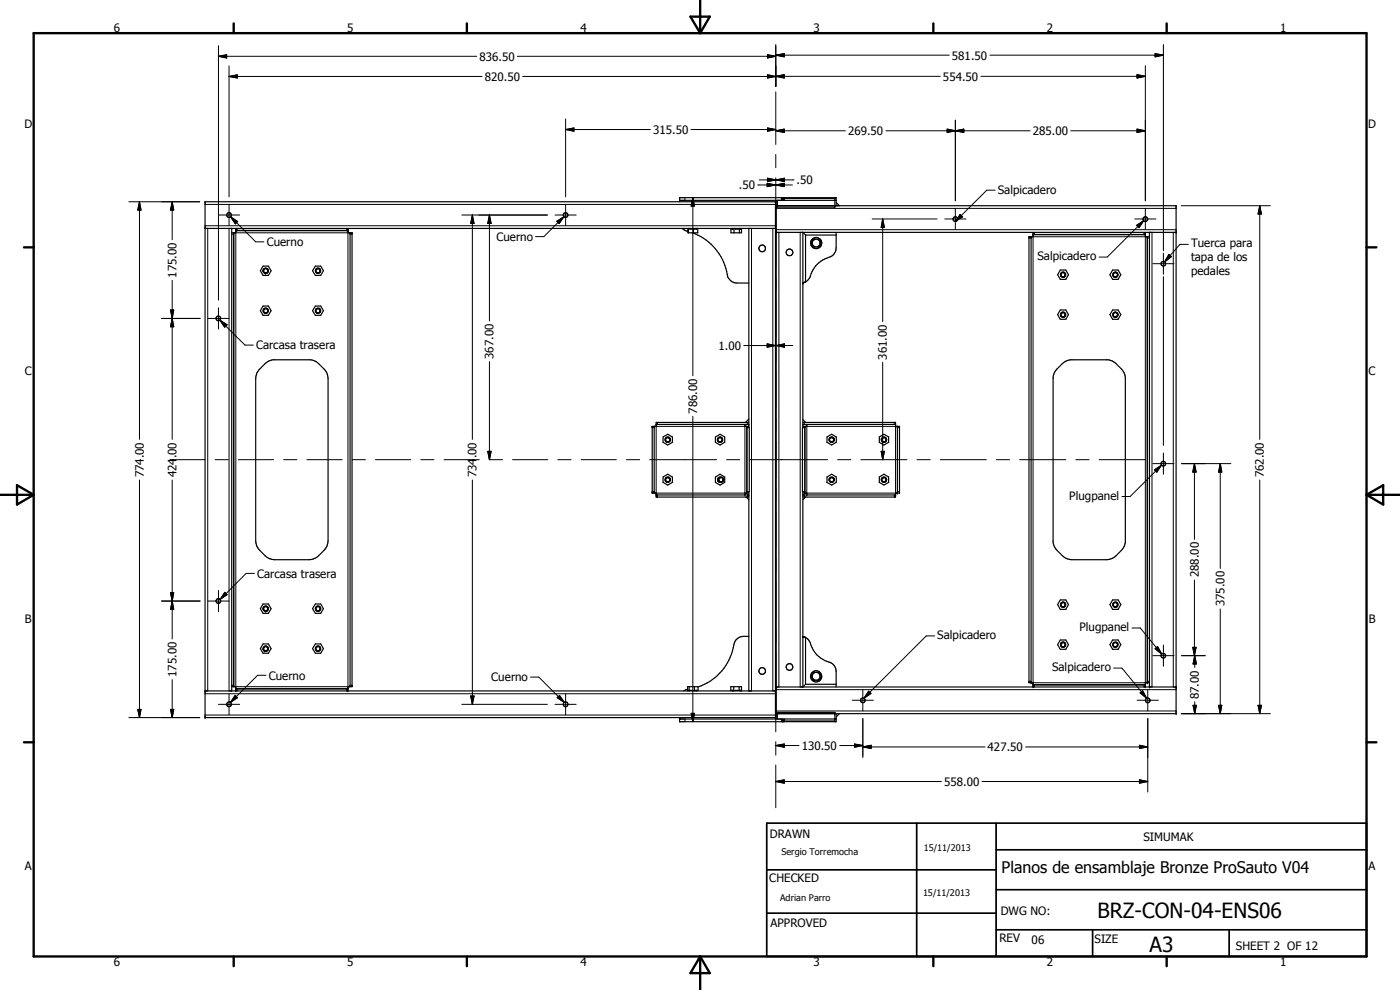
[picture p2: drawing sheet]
<svg xmlns="http://www.w3.org/2000/svg" width="420mm" height="297mm" viewBox="0 0 420 297" stroke-linecap="round" stroke-linejoin="round" font-family="sans-serif">
<g fill="none" stroke="#000" stroke-width=".35">
<path d="M234.9 59.3v.8M234.9 59.5l.6 .6M235.4 59.9v-.4h15.1v.6M61.5 60.5h171.2v154.8h-171.2zM61.5 68.5h171.2M69.5 68.5v138.8M69.5 70.2h.6M70.1 69.8v136.2M70.8 69.2h33.6M71.2 68.6h-.4v1.2h-1.3M71.2 68.5v.6h32.8v-.6M78.9 79.8h1.6l.9 1.4-.9 1.4h-1.6l-.8-1.4z"/>
<path d="M94.6 79.8h1.7l.8 1.4-.8 1.4h-1.7l-.8-1.4zM104 68.6h.4v1.2h1.3v136.2h-1.3v1.2h-.4M105.1 69.8v136.2M204 60.5v-1.2h46.9v2.4M204 60.1h46.9M204.8 68.5l1.6 1M206.6 68.5l-.2 1.3h3v-1.3M206.6 68.5v1.3M207 68.5v.2h2.1v-.2M207.7 69.8a16.5 16.5 0 0 1 10.8 13.4l.8 1 1.1 .6 4.3 .1M208.1 68.7v1.1M209 68.5v.2"/>
<path d="M219.8 68.5v.2M219.9 68.5v.2M220 68.5v.2h-.6v1.1h3.1v-1.3M220.3 68.5v1.3M220.7 68.5v.2h1.7v-.2M221.9 68.7v1.1M222 68.5v.2M222.3 68.5v.2M224.7 68.5v59.8M232.9 60.1v155.6M232.9 69.7h120.1M232.9 61.7h120.1v152.4h-120.1"/>
<path d="M233.3 61.7v.4h17.2v-.4M241.8 70.5l-.9-.8v58.6M241.8 70.5v14.1M241.8 70.5h9.1M250.9 69.7v4.6a2.9 2.9 0 0 1-2.2 2.9 8.5 8.5 0 0 0-5.8 6.3l-1.2 1.1M250.9 60.7l1 1M309.4 71v133.9M310 70.4h33.7M310.4 69.8h-.4v1.2h-1.2v133.9h1.2v1.1h.4M310.4 69.7v.7M343.4 69.8h.3v1.2h1.3M343.4 69.7v.7"/>
<path d="M344.3 71v133.9M344.3 71.4h.7M345 69.7v136.4M78.9 91.8h1.6l.9 1.4-.9 1.4h-1.6l-.8-1.4zM94.6 91.8h1.7l.8 1.4-.8 1.4h-1.7l-.8-1.4zM232.7 84.9h.2M240.9 84.9h.1M241 84.8v.1M241.4 84.8h-.3M241.4 84.8l-.5 .1M241.6 84.7l-.2 .1M241.8 84.6l-.4 .2"/>
<path d="M241.8 84.6l-.9 .3M318.2 93h1.7l.8 1.4-.8 1.4h-1.7l-.8-1.4zM318.2 81h1.7l.8 1.4-.8 1.4h-1.7l-.8-1.4zM333.9 93h1.7l.8 1.4-.8 1.4h-1.7l-.8-1.4zM333.9 81h1.7l.8 1.4-.8 1.4h-1.7l-.8-1.4zM77.9 110.7l2-1.9 2-.9h11.3l1.3 .4 1.1 .8a6.5 6.5 0 0 1 2.8 4.1v49.5a3.6 3.6 0 0 1-1.1 2.4l-2 1.9-2.1 .9h-10.8l-1.7-.4-1.1-.7a6.6 6.6 0 0 1-2.8-4.1v-49.5a3.6 3.6 0 0 1 1.1-2.5zM317.2 110.7l2-1.9 2.1-.9h11.2l1.3 .4 1.1 .8 2 2 .7 1.6 .1 50-.4 1.3-.7 1.1-2 1.9-1.6 .8-11.3 .1-1.3-.2-1.2-.7-2-1.9-1.1-1.9-.1-50 .4-1.4zM196.3 127.9v20.1M196.9 127.3h27.8M199 131.1l1.4-.8 1.4 .8v1.6l-1.4 .8-1.4-.8zM214.7 131.1l1.4-.8 1.4 .8v1.6l-1.4 .8-1.4-.8zM223.6 127.3v.6h1.1"/>
<path d="M224.1 127.9v20.1M224.1 128.3h.8v19.2h-.8M224.7 126.7h-27.8v1.2h-1.2v20.1h1.2v1.1h27.8M224.7 125.7l-1 1M240.9 126.7h27.9v1.2h1.1v20.1h-1.1v1.1h-27.9M240.9 127.3h27.9M240.9 125.9l.9 .8M241.5 127.9v20.1M241.5 128.3h-.7v19.2h.7M242.1 127.3v.6h-1.2M248.2 131.1l1.4-.8 1.4 .8v1.6l-1.4 .8-1.4-.8zM263.9 131.1l1.4-.8 1.4 .8v1.6l-1.4 .8-1.4-.8z"/>
<path d="M269.3 127.9v20.1M196.9 148.5h27.8M199 143.1l1.4-.8 1.4 .8v1.6l-1.4 .8-1.4-.8zM214.7 143.1l1.4-.8 1.4 .8v1.6l-1.4 .8-1.4-.8zM215.4 143.9h.1M215.5 143.7h.1M215.5 143.7l.2 .7M215.6 144l.1 .4M215.6 143.5l-.1 .2M215.7 144.4l.1 .1M215.7 144.5l.2 .1M215.8 143.3l-.2 .5"/>
<path d="M216 143.3l-.2 .1M223.9 149.1l.8 .8M224.7 148h-1.1v.5M224.7 147.5v59.8M240.9 148.5h27.9M240.9 148h1.2v.5M240.9 147.5v58.6l.9-.8M241.8 149.1l-.9 .8M248.2 143.1l1.4-.8 1.4 .8v1.6l-1.4 .8-1.4-.8zM263.9 143.1l1.4-.8 1.4 .8v1.6l-1.4 .8-1.4-.8zM78.9 181.2h1.6l.9 1.4-.9 1.4h-1.6l-.8-1.4zM78.9 193.2h1.6l.9 1.4-.9 1.4h-1.6l-.8-1.4z"/>
<path d="M94.6 181.2h1.7l.8 1.4-.8 1.4h-1.7l-.8-1.4zM94.6 193.2h1.7l.8 1.4-.8 1.4h-1.7l-.8-1.4zM224.7 190.9h-1.5a2.99 2.99 0 0 0-3 2.6 16.3 16.3 0 0 1-10.7 12.6M232.7 190.9h.2M241.1 191.1l-.2-.1 .6 .1M241.1 191.1l.7 .2M241.7 191.3l1 .7 .4 .7a8.4 8.4 0 0 0 6.4 6.2l.8 .8 .6 1v5.4M241.8 191.3v14M318.2 192h1.7l.8 1.4-.8 1.4h-1.7l-.8-1.4zM318.2 180h1.7l.8 1.4-.8 1.4h-1.7l-.8-1.4zM333.9 192h1.7l.8 1.4-.8 1.4h-1.7l-.8-1.4zM333.9 180h1.7l.8 1.4-.8 1.4h-1.7l-.8-1.4z"/>
<path d="M61.5 207.3h171.2M69.5 206h1.3v1.2h.4M69.5 205.6h.6M70.8 206.6h33.6M71.2 207.3v-.6h32.8v.6M204 215.7h46.9M206.4 206.8l-1.2 .5M206.4 207.3v-1.3h3.1v1.1h-.8v.2M206.5 207.3v-.2h1.5v.2M206.7 207.1v.2M206.8 206v1.1M206.9 207.1v.2"/>
<path d="M208.4 206v1.3M209 207.1v.2M209.2 207.1v.2M219.9 207.1v.2M220 207.3v-.2h-.7v-1.1h3.2v1.3M220.2 206v1.3M220.6 207.3v-.2h1.8v.2M221.8 206v1.1M222 207.1v.2M222.3 207.1v.2M232.9 206.1h120.1M233.3 214.1v-.4h17.2v.4"/>
<path d="M234.9 215.7v.8M235.5 215.7l-.6 .6M241.8 205.3h9.1M250.5 215.7v.6h-15.1v-.4M250.9 214.1v2.4h-46.9v-1.2M251.9 214.1l-1 1M310 205.4h33.7M310.4 206.1v-.6h33v.6M344.3 204.4h.7M345 204.9h-1.3v1.1h-.3"/>
<circle cx="68.7" cy="64.5" r=".69"/>
<circle cx="169.7" cy="64.5" r=".7"/>
<circle cx="228.7" cy="74.5" r=".99"/>
<circle cx="236.9" cy="75.7" r="1.01"/>
<circle cx="244.9" cy="72.9" r="1.69"/>
<circle cx="244.9" cy="72.9" r="1.18"/>
<circle cx="286.7" cy="65.7" r=".71"/>
<circle cx="343.7" cy="65.7" r=".7"/>
<circle cx="349.1" cy="79.1" r=".68"/>
<circle cx="65.5" cy="95.5" r=".7"/>
<circle cx="79.7" cy="81.2" r=".81"/>
<circle cx="79.7" cy="81.2" r=".64"/>
<circle cx="79.7" cy="93.2" r=".81"/>
<circle cx="79.7" cy="93.2" r=".64"/>
<circle cx="95.4" cy="81.2" r=".8"/>
<circle cx="95.4" cy="93.2" r=".79"/>
<circle cx="95.4" cy="93.2" r=".66"/>
<circle cx="95.5" cy="81.2" r=".65"/>
<circle cx="319" cy="94.4" r=".64"/>
<circle cx="319" cy="82.4" r=".8"/>
<circle cx="319" cy="94.4" r=".81"/>
<circle cx="319.1" cy="82.4" r=".65"/>
<circle cx="334.7" cy="82.4" r=".64"/>
<circle cx="334.7" cy="94.4" r=".66"/>
<circle cx="334.7" cy="94.4" r=".79"/>
<circle cx="334.7" cy="82.4" r=".81"/>
<circle cx="200.4" cy="131.9" r=".65"/>
<circle cx="200.4" cy="131.9" r=".81"/>
<circle cx="216.1" cy="131.9" r=".65"/>
<circle cx="216.1" cy="131.9" r=".81"/>
<circle cx="249.6" cy="131.9" r=".81"/>
<circle cx="249.6" cy="131.9" r=".65"/>
<circle cx="265.3" cy="131.9" r=".81"/>
<circle cx="265.3" cy="131.9" r=".65"/>
<circle cx="349.1" cy="139.1" r=".69"/>
<circle cx="200.4" cy="143.9" r=".65"/>
<circle cx="200.4" cy="143.9" r=".8"/>
<circle cx="216.3" cy="144" r=".83"/>
<circle cx="216.4" cy="143.9" r=".64"/>
<circle cx="249.6" cy="143.9" r=".65"/>
<circle cx="249.6" cy="143.9" r=".8"/>
<circle cx="265.3" cy="143.9" r=".8"/>
<circle cx="265.3" cy="143.9" r=".63"/>
<circle cx="65.5" cy="180.3" r=".71"/>
<circle cx="79.7" cy="182.6" r=".79"/>
<circle cx="79.7" cy="182.6" r=".66"/>
<circle cx="79.7" cy="194.6" r=".81"/>
<circle cx="79.7" cy="194.6" r=".64"/>
<circle cx="95.4" cy="182.6" r=".65"/>
<circle cx="95.4" cy="194.6" r=".8"/>
<circle cx="95.4" cy="194.6" r=".65"/>
<circle cx="95.5" cy="182.6" r=".8"/>
<circle cx="319" cy="181.4" r=".64"/>
<circle cx="319" cy="193.4" r=".8"/>
<circle cx="319" cy="181.4" r=".8"/>
<circle cx="319.1" cy="193.4" r=".64"/>
<circle cx="334.7" cy="193.4" r=".66"/>
<circle cx="334.7" cy="181.4" r=".8"/>
<circle cx="334.7" cy="181.4" r=".65"/>
<circle cx="334.7" cy="193.4" r=".79"/>
<circle cx="349.1" cy="196.7" r=".69"/>
<circle cx="68.8" cy="211.3" r=".7"/>
<circle cx="169.8" cy="211.3" r=".7"/>
<circle cx="228.7" cy="201.3" r=".99"/>
<circle cx="236.9" cy="200.1" r="1"/>
<circle cx="244.9" cy="202.9" r="1.19"/>
<circle cx="244.9" cy="202.9" r="1.68"/>
<circle cx="258.9" cy="210.1" r=".71"/>
<circle cx="344.4" cy="210.1" r=".71"/>
</g>
<g fill="none" stroke="#000" stroke-width=".3">
<path d="M65.6 16.9l2.4-.5v1zM65.6 13.7v50.7M65.6 16.9h77.5M68.7 19.8v39.3M155.3 16.9h77.5M230.3 16.4l2.5 .5-2.5 .5zM232.8 16.6l2.6-.5v1zM232.8 13.4v12.6M232.8 16.6h52.1M297.1 16.6h52.1M343.7 19.7v40.5M346.7 16.1l2.5 .5-2.5 .5z"/>
<path d="M349.2 13.4v61.8M68.7 22.9l2.5-.5v1zM68.7 22.9h76M156.9 22.9h75.9M169.7 38.9l2.5-.5v1zM169.7 35.7v23.4M169.7 38.9h25.5M207.4 38.9h25.4M230.3 38.4l2.5 .5-2.5 .5zM230.3 22.4l2.5 .5-2.5 .5zM232.8 39.2l2.6-.5v1.1zM232.8 22.9l2.6-.5v1z"/>
<path d="M232.8 27.6v15.7M232.8 39.2h20.9M232.8 22.9h49.4M265.9 39.2h43.2M284.3 38.7l2.4 .5-2.4 .6zM286.7 39.2l2.6-.5v1.1zM286.7 36.1v24.1M294.4 22.9h49.3M321.3 39.2h22.4M341.2 22.4l2.5 .5-2.5 .5zM341.2 38.7l2.5 .5-2.5 .6zM205.6 59.3v.8"/>
<path d="M207.9 59.3l.5 2.5h-1zM207.9 59.3v53.4M227.4 55.5h5.3M227.9 54h4.9M230.2 55l2.5 .5-2.5 .5zM230.3 53.5l2.5 .5-2.5 .5zM232.8 55.5l2.6-.5v1zM232.8 46.4v3.9M232.8 53.3v26.9M232.8 55.5h5M232.9 54l2.5-.5v1zM232.9 54h5.4"/>
<path d="M234.5 59.3v.8M235.4 59.3v.2M250.5 59.3v.2M298.7 57.1h-2.5l-8.6 8.5M38.7 60.5h21.2M41.9 60.5l.4 2.5h-1zM41.9 60.5v71.3M51.7 60.5l.4 2.5h-.9zM51.7 60.5v11.4M61.5 61.3h171.2M61.5 67.7h171.2M62.3 68.5v138.8"/>
<path d="M65.6 64.5h6.3M65.6 64.6v25.4M68.7 61.3v6.4M68.7 68.5v138.8M69.2 65.1l2.1 1.4-.7 .7zM69.2 65.1l7.5 7.5h2.5M70.8 69.8h33.6v136.2h-33.6zM71.2 69.1v.1M104 69.1v.1M105.1 70.2h.6M138.6 64.5h25.7M141.8 64.5l.5 2.6h-1z"/>
<path d="M141.8 64.5v67.3M146.9 64.5l.5 2.6h-1zM146.9 64.5v31.8M166.6 64.5h6.3M167.1 66.4l2.1-1.4-1.4 2.1zM169.2 65l-6 6h-2.5M169.7 61.3v6.4M225.5 68.5v138.8M231.9 68.5v138.8M232.7 60.9h.2M232.9 62.5h120.1M232.9 68.9h120.1"/>
<path d="M233.3 60.1v1.6M233.8 69.7v136.4M240.1 69.7v136.4M244.5 71.6a1.37 1.37 0 0 0-1 1.3 1.37 1.37 0 0 0 1 1.4M245.4 71.6a1.39 1.39 0 0 1 .9 1.3 1.39 1.39 0 0 1-.9 1.4M250.5 60.1v1.6M261.7 65.7h19.6M264.9 65.7l.5 2.5h-1zM264.9 65.7v30.8M283.5 65.7h6.4M286.7 62.5v6.4M287.2 65.8l-.4 .5"/>
<path d="M287.3 65.6l.9-1.3 .7 .8-.9 .5M287.4 65.8l-.6 .6 .9-.6M288.2 64.3l.7 .8-2.2 1.4zM308.8 71.4h.6M310 71h33.7v133.9h-33.7zM310.4 70.4h.1M340.6 65.7h6.3M341.1 67.6l2.1-1.4-1.4 2.1zM343.2 66.2l-10.9 10.9h-2.5M343.4 70.4h.1M343.7 62.5v6.4M345.7 69.7v136.4"/>
<path d="M346 79.1h6.3M349.2 75.9v6.4M350.8 76.3l.8 .7-2.1 1.6zM352.1 69.7v136.4M354.5 61.7h26.7M356.6 73.3h-2.5l-4.6 5.3M378.1 61.7l.5 2.5h-1zM378.1 61.7v70.1M48.5 95.5h11.6M51.2 93h.9l-.4 2.5zM51.7 95.5l.4 2.5h-.9zM51.7 84.1v47.7"/>
<path d="M62.4 95.5h6.3M65.6 92.4v6.3M66 96.1l2.1 1.4-.7 .7zM66 96.1l7.5 7.4h2.5M79.1 80.7l-.1 .8M79.4 81.8h.1M79.4 92.7h.1M79.4 93.8h.1M79.4 80.6a.67 .67 0 0 1 1 .6 .67 .67 0 0 1-1 .6M79.4 92.7a.66 .66 0 0 1 1 .5 .66 .66 0 0 1-1 .6M79.7 82h.1M80.4 81.7l-.7 .3"/>
<path d="M95.1 80.6h.1M95.1 93.8h.1M95.1 80.6h.4l.6 .4-.3 .7-.7 .1M95.1 92.7l.6-.1 .4 .4v.4l-.4 .5-.6-.1M232.8 83.2v4M232.8 90.2v11.1M318.7 93.9h.1M318.7 81.9a.65 .65 0 0 1 1 .5 .65 .65 0 0 1-1 .6M318.7 93.9l.6-.1 .4 .4-.3 .7-.7 .1M334.4 83h.1M334.4 95h.1M334.4 81.9a.64 .64 0 0 1 1 .5 .64 .64 0 0 1-1 .6"/>
<path d="M334.4 93.9a.65 .65 0 0 1 1 .5 .65 .65 0 0 1-1 .6M349.2 83v50.6M146.9 108.5v29.4M223.2 103.7h9.5M230.2 103.2l2.5 .5-2.5 .5zM232.8 104.3v4M232.8 111.3v11.1M232.9 103.7l2.5-.5v1zM232.9 103.7h5M264.9 108.7v29.2M51 137.9h10.5M64.5 137.9h4"/>
<path d="M71.5 137.9h10.6M85.1 137.9h4M92.1 137.9h10.6M105.7 137.9h4M112.7 137.9h10.6M126.3 137.9h3.9M133.3 137.9h10.5M146.4 135.4h1l-.5 2.5zM146.8 137.9h4M153.8 137.9h10.6M167.4 137.9h4M174.4 137.9h10.6"/>
<path d="M188 137.9h4M195 137.9h20M195.7 128.3h.6M196.9 127.9h26.7v20.1h-26.7zM197.3 126.7v.6M200.1 131.4a.65 .65 0 0 1 .9 .5 .65 .65 0 0 1-.9 .6M207.9 124.9v91.6M215.8 131.4a.65 .65 0 0 1 .9 .5 .65 .65 0 0 1-.9 .6M218 137.9h4M224.3 126.7v.6M225 137.9h23.4M232.8 125.4v4"/>
<path d="M232.8 132.4v11.1M241.4 126.7v.6M242.1 127.9h26.7v20.1h-26.7zM249.2 131.4a.66 .66 0 0 1 1 .5 .66 .66 0 0 1-1 .6M251.4 137.9h3.9M258.3 137.9h13.9M264.4 135.4h1l-.5 2.5zM265 132.5h.1M265 131.4a.67 .67 0 0 1 1 .5 .67 .67 0 0 1-1 .6M268.4 126.7v.6M269.3 128.3h.6M275.2 137.9h4"/>
<path d="M282.2 137.9h13.8M299 137.9h4M306 137.9h13.9M322.9 137.9h3.9M329.8 137.9h13.9M346 139.1h6.3M348.6 139.6l-9.4 9.4h-2.5M349.2 135.9v6.4M354.6 139.1h14.8M358.5 139.1l.5 2.5h-1zM358.5 139.1v22.7M366.2 139.1l.5 2.5h-1z"/>
<path d="M366.2 139.1v31.5M41.9 144v71.3M51.7 144v47.7M141.8 144v67.3M195.7 147.5h.6M197.3 148.5v.6M200.1 143.4h.1M200.1 144.5h.1M200.1 143.4a.64 .64 0 0 1 .9 .5 .64 .64 0 0 1-.9 .6M215.4 144.4l.4 .3h.4M215.8 143.3l-.2 .5 .2 .8M216.1 143.4a.64 .64 0 0 1 .9 .5 .64 .64 0 0 1-.9 .6"/>
<path d="M216.2 143.1l-.8 .4M224.3 148.5v.6M232.8 146.5v4M232.8 153.5v11M241.4 148.5v.6M249.2 143.4h.1M249.2 144.5h.1M249.2 143.4a.65 .65 0 0 1 1.1 .5 .65 .65 0 0 1-1.1 .6M265 143.4h.1M265 143.4a.66 .66 0 0 1 1 .5 .66 .66 0 0 1-1 .6M268.4 148.5v.6M269.3 147.5h.6"/>
<path d="M346.5 141l2.1-1.4-1.4 2.1zM378.1 144v70.1M51.2 177.8h.9l-.4 2.5zM65.6 177.2v6.3M67.5 177.7l.6 .7-2 1.4zM76.4 172h-2.5l-7.8 7.8M232.8 167.6v3.9M232.8 174.5v11.1M358.5 174v22.7M48.5 180.3h11.6M51.7 180.3l.4 2.5h-.9zM62.4 180.3h6.3"/>
<path d="M78.9 194.6l.4 .7M79.1 182.1l-.1 .8M79.3 195.3h.1M79.4 194.1h.1M79.4 182a.67 .67 0 0 1 1 .6 .67 .67 0 0 1-1 .6M79.4 194.1a.67 .67 0 0 1 1 .5 .67 .67 0 0 1-1 .6M79.7 183.4h.1M80.4 183.1l-.7 .3M80.5 194.6l-.3 .7M95.1 195.2h.1M95.1 182a.66 .66 0 0 1 1 .6 .66 .66 0 0 1-1 .6M95.1 194.1l.6-.1 .4 .4-.3 .7-.7 .1"/>
<path d="M232.8 188.6v4M232.8 195.6v24M280.5 190.8h-2.5l-18.7 18.7M318.7 192.9h.1M318.7 194h.1M318.7 180.8h.1M318.7 180.8l.7 .1 .3 .3-.3 .7-.7 .1M318.7 192.9a.65 .65 0 0 1 1 .5 .65 .65 0 0 1-1 .6M334.4 194h.1M334.4 192.9a.64 .64 0 0 1 1 .5 .64 .64 0 0 1-1 .6M334.4 180.8a.65 .65 0 0 1 1 .6 .65 .65 0 0 1-1 .6M339.7 188.4h2.5l6.4 7.9"/>
<path d="M346 196.7h6.3M346.7 194.6l.7-.6 1.2 2.3zM349.2 193.5v6.4M354.6 196.7h7.1M358 194.2h1l-.5 2.5zM358.6 196.7l.5 2.5h-1.1zM358.6 196.7v3.6M366.2 182.7v31.4M38.7 215.3h21.2M41.3 212.9h1l-.4 2.4zM51.2 212.9h.9l-.4 2.4zM51.7 203.9v11.4"/>
<path d="M61.5 214.5h171.2M61.5 208.2h171.2M65.6 211.3h6.3M68.7 208.2v6.3M70.6 208.7l.7 .6-2.1 1.4zM71.2 206.6v.1M79.8 202.6h-2.5l-8.1 8.1M104 206.6v.1M105.1 205.6h.6M138.6 211.3h25.7M141.3 208.8h1l-.5 2.5zM159.2 203.2h2.5l7.6 7.5"/>
<path d="M166.6 211.3h6.3M167.2 209.3l.7-.6 1.4 2zM169.7 208.2v6.3M205.6 215.7v.8M207.4 214h1l-.5 2.5zM232.7 214.9h.2M232.9 213.3h120.1M232.9 206.9h120.1M233.3 214.1v1.6M234.5 215.7v.8M235.4 216.3v.2M244.5 201.6a1.4 1.4 0 0 0-1 1.3 1.4 1.4 0 0 0 1 1.4"/>
<path d="M245.4 201.6a1.42 1.42 0 0 1 .9 1.3 1.42 1.42 0 0 1-.9 1.4M250.5 214.1v1.6M250.5 216.3v.2M255.8 210.1h6.3M258.9 206.9v6.4M258.9 215.6v11.7M260.7 207.4l.7 .7-2.1 1.4zM308.8 204.4h.6M310.4 205.4v.1M334.2 200.4h2.5l7.4 9.1M341.3 210.1h6.3M342.2 207.9l.7-.6 1.2 2.2z"/>
<path d="M343.4 205.4v.1M344.5 206.9v6.4M344.5 215.6v22.1M354.5 214.1h26.7M358 211.6h1.1l-.5 2.5zM358.6 210.6v3.5M365.7 211.6h1l-.5 2.5zM377.6 211.6h1l-.5 2.5zM232.8 223.7l2.6-.5v1zM232.8 234.5l2.6-.5v1zM232.8 222.5v4.1M232.8 229.5v12.9"/>
<path d="M232.8 223.7h7M232.8 234.5h49.7M252 223.7h6.9M256.4 223.2l2.5 .5-2.5 .5zM258.9 224.1l2.5-.5v1zM258.9 224.1h36.7M294.7 234.5h49.8M307.8 224.1h36.7M342 234l2.5 .5-2.5 .5zM342 223.6l2.5 .5-2.5 .5z"/>
</g>
<g fill="#000">
<circle cx="70.1" cy="69.8" r=".18"/>
<circle cx="70.8" cy="69.2" r=".18"/>
<circle cx="70.8" cy="68.6" r=".18"/>
<circle cx="104.4" cy="68.6" r=".18"/>
<circle cx="104.4" cy="69.2" r=".18"/>
<circle cx="105.1" cy="69.8" r=".18"/>
<circle cx="105.7" cy="69.8" r=".18"/>
<circle cx="232.9" cy="69.7" r=".18"/>
<circle cx="232.9" cy="61.7" r=".18"/>
<circle cx="233.4" cy="61.7" r=".18"/>
<circle cx="250.5" cy="61.9" r=".18"/>
<circle cx="308.8" cy="71" r=".18"/>
<circle cx="309.4" cy="71" r=".18"/>
<circle cx="310" cy="70.4" r=".18"/>
<circle cx="310" cy="69.8" r=".18"/>
<circle cx="343.7" cy="69.8" r=".18"/>
<circle cx="343.7" cy="70.4" r=".18"/>
<circle cx="344.3" cy="71" r=".18"/>
<circle cx="345" cy="69.7" r=".18"/>
<circle cx="353" cy="69.7" r=".18"/>
<circle cx="240.9" cy="84.9" r=".18"/>
<circle cx="195.7" cy="127.9" r=".18"/>
<circle cx="196.3" cy="127.9" r=".18"/>
<circle cx="224.1" cy="127.9" r=".18"/>
<circle cx="224.7" cy="127.3" r=".18"/>
<circle cx="240.9" cy="127.3" r=".18"/>
<circle cx="241.5" cy="127.9" r=".18"/>
<circle cx="269.3" cy="127.9" r=".18"/>
<circle cx="269.9" cy="127.9" r=".18"/>
<circle cx="196.9" cy="148.5" r=".18"/>
<circle cx="223.6" cy="148.5" r=".18"/>
<circle cx="224.7" cy="148.5" r=".18"/>
<circle cx="240.9" cy="148.5" r=".18"/>
<circle cx="242.1" cy="148.5" r=".18"/>
<circle cx="268.8" cy="148.5" r=".18"/>
<circle cx="269.3" cy="148" r=".18"/>
<circle cx="240.9" cy="191" r=".18"/>
<circle cx="61.5" cy="215.3" r=".18"/>
<circle cx="70.8" cy="207.2" r=".18"/>
<circle cx="70.8" cy="206.6" r=".18"/>
<circle cx="104.4" cy="207.2" r=".18"/>
<circle cx="104.4" cy="206.6" r=".18"/>
<circle cx="232.7" cy="215.3" r=".18"/>
<circle cx="232.9" cy="214.1" r=".18"/>
<circle cx="232.9" cy="206.1" r=".18"/>
<circle cx="250.5" cy="213.8" r=".18"/>
<circle cx="250.5" cy="214" r=".18"/>
<circle cx="309.4" cy="204.9" r=".18"/>
<circle cx="310" cy="206" r=".18"/>
<circle cx="310" cy="205.4" r=".18"/>
<circle cx="343.7" cy="206" r=".18"/>
<circle cx="343.7" cy="205.4" r=".18"/>
<circle cx="344.3" cy="204.9" r=".18"/>
<circle cx="345" cy="206.1" r=".18"/>
<circle cx="353" cy="214.1" r=".18"/>
</g>
<g fill="none" stroke="#000" stroke-width=".71">
<path d="M10.1 9.9h400v277.1h-400zM70.1 7v2.9M140.1 7v2.9M207.2 5h5.8l-2.9 4.9zM210.1 0v9.9M280.1 7v2.9M350.1 7v2.9M7.2 74.2h2.9M410.1 74.2h3M.1 148.5h10M5.1 145.6l5 2.9-5 2.9zM410.1 148.5h10"/>
<path d="M410.1 148.5l5-2.9v5.8zM7.2 222.7h2.9M410.1 222.7h3M70.1 287v2.9M140.1 287v2.9M210.1 287v10M210.1 287l2.9 5h-5.8zM280.1 287v2.9M350.1 287v2.9"/>
</g>
<path d="M230.1 247h180v40h-180zM275.1 247v40M298.9 255h111.2M298.9 247v40M230.1 274h68.8M230.1 261h68.8M298.9 279h111.2M298.9 267h111.2M327.9 279v8M368.9 279v8" fill="none" stroke="#000" stroke-width=".51"/>
<g fill="#000">
<path d="M65.6 16.9l2.4-.5v1zM230.3 16.4l2.5 .5-2.5 .5zM232.8 16.6l2.6-.5v1zM346.7 16.1l2.5 .5-2.5 .5zM68.7 22.9l2.5-.5v1zM169.7 38.9l2.5-.5v1zM230.3 38.4l2.5 .5-2.5 .5zM230.3 22.4l2.5 .5-2.5 .5zM232.8 39.2l2.6-.5v1.1zM232.8 22.9l2.6-.5v1zM284.3 38.7l2.4 .5-2.4 .6zM286.7 39.2l2.6-.5v1.1z"/>
<path d="M341.2 22.4l2.5 .5-2.5 .5zM341.2 38.7l2.5 .5-2.5 .6zM230.2 55l2.5 .5-2.5 .5zM230.3 53.5l2.5 .5-2.5 .5zM232.8 55.5l2.6-.5v1zM232.9 54l2.5-.5v1zM41.9 60.5l.4 2.5h-1zM51.7 60.5l.4 2.5h-.9zM69.2 65.1l2.1 1.4-.7 .7zM141.8 64.5l.5 2.6h-1zM146.9 64.5l.5 2.6h-1zM167.1 66.4l2.1-1.4-1.4 2.1z"/>
<path d="M207.9 59.3l.5 2.5h-1zM264.9 65.7l.5 2.5h-1zM288.2 64.3l.7 .8-2.2 1.4zM341.1 67.6l2.1-1.4-1.4 2.1zM350.8 76.3l.8 .7-2.1 1.6zM378.1 61.7l.5 2.5h-1zM51.2 93h.9l-.4 2.5zM51.7 95.5l.4 2.5h-.9zM66 96.1l2.1 1.4-.7 .7zM230.2 103.2l2.5 .5-2.5 .5zM232.9 103.7l2.5-.5v1zM146.4 135.4h1l-.5 2.5z"/>
<path d="M264.4 135.4h1l-.5 2.5zM346.5 141l2.1-1.4-1.4 2.1zM358.5 139.1l.5 2.5h-1zM366.2 139.1l.5 2.5h-1zM51.2 177.8h.9l-.4 2.5zM67.5 177.7l.6 .7-2 1.4zM51.7 180.3l.4 2.5h-.9zM346.7 194.6l.7-.6 1.2 2.3zM358 194.2h1l-.5 2.5zM358.6 196.7l.5 2.5h-1.1zM41.3 212.9h1l-.4 2.4zM51.2 212.9h.9l-.4 2.4z"/>
<path d="M70.6 208.7l.7 .6-2.1 1.4zM141.3 208.8h1l-.5 2.5zM167.2 209.3l.7-.6 1.4 2zM207.4 214h1l-.5 2.5zM260.7 207.4l.7 .7-2.1 1.4zM342.2 207.9l.7-.6 1.2 2.2zM358 211.6h1.1l-.5 2.5zM365.7 211.6h1l-.5 2.5zM377.6 211.6h1l-.5 2.5zM232.8 223.7l2.6-.5v1zM232.8 234.5l2.6-.5v1zM256.4 223.2l2.5 .5-2.5 .5z"/>
<path d="M258.9 224.1l2.5-.5v1zM342 234l2.5 .5-2.5 .5zM342 223.6l2.5 .5-2.5 .5z"/>
</g>
<g font-size="6.3">
<text x="329.4" y="275.4">BRZ-CON-04-ENS06</text>
<text x="345" y="285.6">A3</text>
</g>
<text font-size="4.8" x="300.6" y="261.8">Planos de ensamblaje Bronze ProSauto V04</text>
<g font-size="3.5">
<text x="34.2" y="9.6">6</text>
<text x="104.2" y="9.6">5</text>
<text x="174.2" y="9.6">4</text>
<text x="244.2" y="9.6">3</text>
<text x="314.2" y="9.6">2</text>
<text x="384.2" y="9.6">1</text>
<text x="285.7" y="17.9">581.50</text>
<text x="143.9" y="18.2">836.50</text>
<text x="145.5" y="24.2">820.50</text>
<text x="283" y="24.2">554.50</text>
<text x="7.3" y="38.4">D</text>
<text x="196" y="40.2">315.50</text>
<text x="254.5" y="40.6">269.50</text>
<text x="310" y="40.6">285.00</text>
<text x="410.6" y="38.4">D</text>
<text x="221.7" y="56.8">.50</text>
<text x="239.1" y="55.3">.50</text>
<text x="299.5" y="58.1">Salpicadero</text>
<text x="80" y="73.9">Cuerno</text>
<text x="149" y="72.3">Cuerno</text>
<text x="357.5" y="74.3">Tuerca para</text>
<text x="52.9" y="83.4" transform="rotate(-90 52.9 83.4)">175.00</text>
<text x="311.3" y="78.1">Salpicadero</text>
<text x="357.5" y="78.4">tapa de los</text>
<text x="357.5" y="82.6">pedales</text>
<text x="76.9" y="104.9">Carcasa trasera</text>
<text x="148.2" y="107.7" transform="rotate(-90 148.2 107.7)">367.00</text>
<text x="215.6" y="105">1.00</text>
<text x="266.2" y="107.9" transform="rotate(-90 266.2 107.9)">361.00</text>
<text x="7.4" y="112.6">C</text>
<text x="410.7" y="112.6">C</text>
<text x="209.2" y="124.2" transform="rotate(-90 209.2 124.2)">786.00</text>
<text x="52.9" y="137.5" transform="rotate(-90 52.9 137.5)">.00</text>
<text x="143" y="137.5" transform="rotate(-90 143 137.5)">.00</text>
<text x="43.1" y="143.3" transform="rotate(-90 43.1 143.3)">774.00</text>
<text x="52.9" y="143.3" transform="rotate(-90 52.9 143.3)">424</text>
<text x="143" y="143.3" transform="rotate(-90 143 143.3)">734</text>
<text x="379.3" y="143.3" transform="rotate(-90 379.3 143.3)">762.00</text>
<text x="320.9" y="149.9">Plugpanel</text>
<text x="77.2" y="173.3">Carcasa trasera</text>
<text x="359.7" y="173.2" transform="rotate(-90 359.7 173.2)">288.00</text>
<text x="367.5" y="181.9" transform="rotate(-90 367.5 181.9)">375.00</text>
<text x="7.4" y="186.9">B</text>
<text x="281.3" y="191.8">Salpicadero</text>
<text x="324" y="189.4">Plugpanel</text>
<text x="410.8" y="186.9">B</text>
<text x="52.9" y="203.1" transform="rotate(-90 52.9 203.1)">175.00</text>
<text x="80.6" y="203.9">Cuerno</text>
<text x="315.8" y="201.4">Salpicadero</text>
<text x="147.4" y="204.4">Cuerno</text>
<text x="359.8" y="209.8" transform="rotate(-90 359.8 209.8)">87.00</text>
<text x="240.6" y="225">130.50</text>
<text x="296.4" y="225.4">427.50</text>
<text x="283.3" y="235.8">558.00</text>
<text x="231" y="251.5">DRAWN</text>
<text x="343.1" y="252.3">SIMUMAK</text>
<text x="7.4" y="261.1">A</text>
<text x="410.7" y="261.1">A</text>
<text x="230.9" y="264.6">CHECKED</text>
<text x="300.3" y="274.5">DWG NO:</text>
<text x="231.3" y="278.3">APPROVED</text>
<text x="299.9" y="282.6">REV</text>
<text x="309.6" y="283.3">06</text>
<text x="328.5" y="283.1">SIZE</text>
<text x="370.9" y="285.1">SHEET 2 OF 12</text>
<text x="34.2" y="289.9">6</text>
<text x="104.2" y="289.9">5</text>
<text x="174.2" y="289.9">4</text>
<text x="244.2" y="289.9">3</text>
<text x="314.2" y="289.9">2</text>
<text x="384.2" y="289.9">1</text>
</g>
<g font-size="2.7">
<text x="234.5" y="256.6">Sergio Torremocha</text>
<text x="277.2" y="255.3">15/11/2013</text>
<text x="277" y="268.7">15/11/2013</text>
<text x="234.1" y="270.3">Adrian Parro</text>
</g>
</svg>
